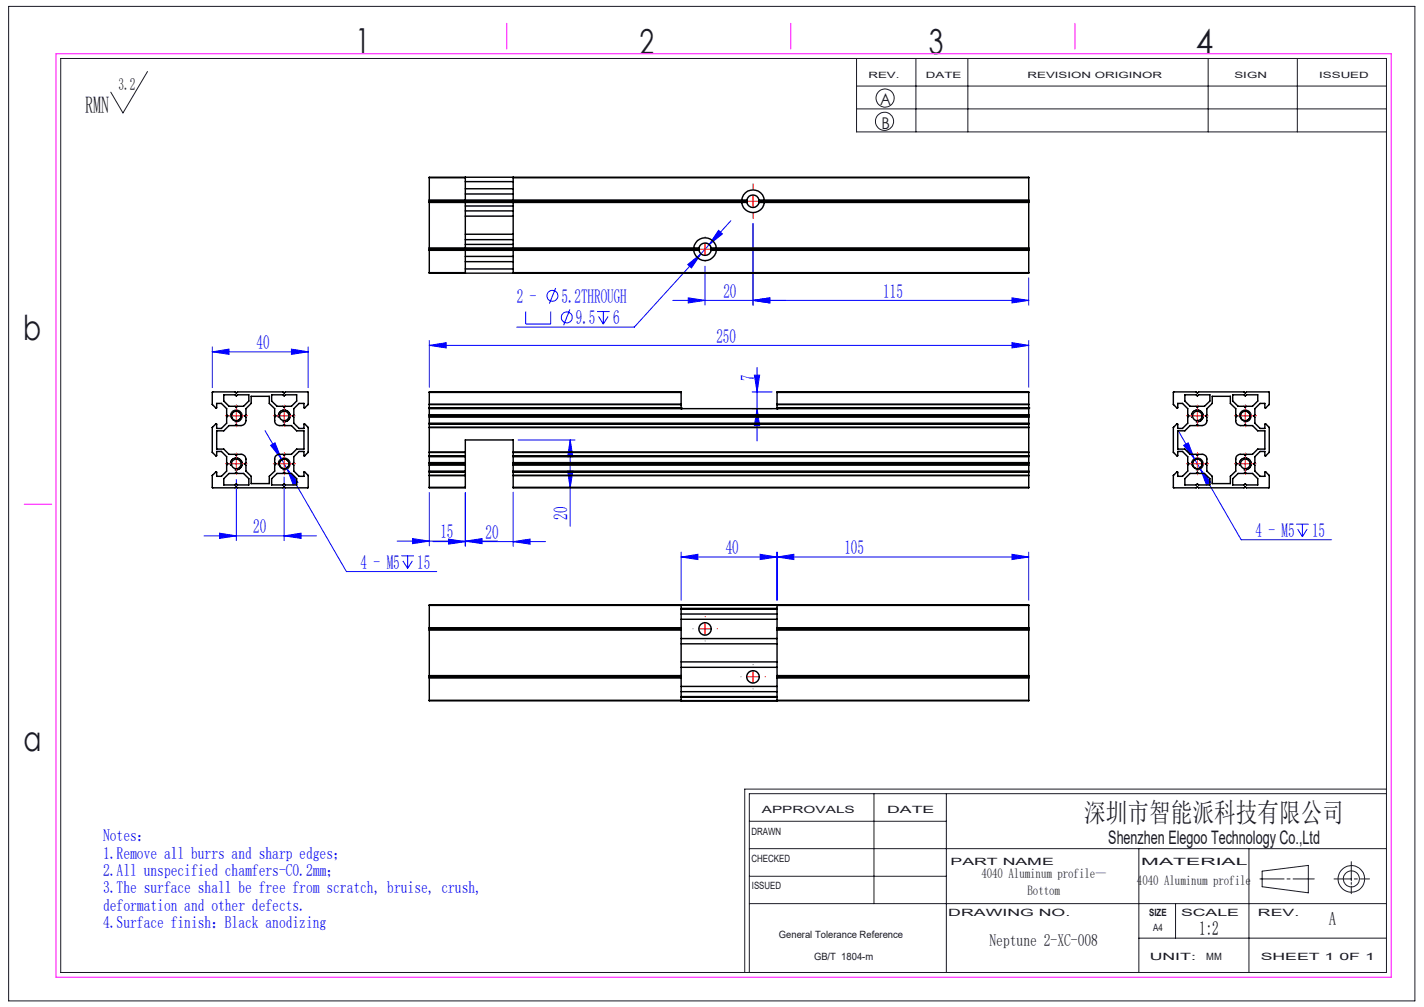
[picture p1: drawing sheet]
<svg xmlns="http://www.w3.org/2000/svg" width="297mm" height="210mm" viewBox="0 0 297 210" stroke-linecap="round" stroke-linejoin="round" font-family="sans-serif">
<g fill="none" stroke="#00f" stroke-width=".21">
<path d="M143.4 55.2l2.8-2.3-2 3zM146.2 52.9l-13.9 15.3h-24.5M147 55.5v8.1M147.1 50.7a1.24 1.24 0 0 1 1.1 .7M147.9 51l-1.7 1.9M149.9 48l.8 .8-2.8 2.2zM152.4 46l-4.5 5M157.1 46.6v17M214.6 58v5.6M44.3 73.4l3.5-.6v1.1zM44.3 72.3v8.5M44.3 73.4h20"/>
<path d="M60.8 72.8l3.5 .6-3.5 .5zM64.3 72.3v8.5M89.5 72l3.6-.5v1.1zM89.5 71v9.7M89.5 72h125.1M109.6 65v2.6h5.3v-2.6M115.9 60.1l-1.3 3.2M118.9 64.5l-1.4 3.3M124.5 65h2.6M124.8 66l1 1.6M125.8 65v2.6M126.8 66l-1 1.6"/>
<path d="M143.5 62.1l3.5 .5-3.5 .6zM157.1 62.6l3.4-.5v1.1zM157.3 78.2h1.1l-.5 3.5zM157.9 76.7v15.3M211.1 71.5l3.5 .5-3.5 .6zM211.1 62.1l3.5 .5-3.5 .6zM214.6 71v9.7M214.6 62.6h-74.3M55.3 89.8l16.9 29.4h18.9M56.4 92.9l1-.6 1.3 3.4zM59.3 99.5v13.2M59.9 97.8l2.2 2.8-.9 .5z"/>
<path d="M108.1 91.7h11.8M118.4 98.2h1.1l-.6 3.5zM118.9 91.7v18M118.9 91.7l.6 3.5h-1.1zM156.9 85.2h4.1M156.9 81.7h4.1M157.9 85.2l.5 3.6h-1.1zM245.7 89.8l3.4 5.9M246.9 92.9l.9-.6 1.3 3.4zM249.1 95.7l1.3 2.1M250.4 97.8l2.2 2.8-1 .5zM250.4 97.8l8.5 14.8h18.8"/>
<path d="M42.5 111.8h23.5M45.8 111.2l3.5 .6-3.5 .5zM49.3 100v12.7M59.3 111.8l3.5-.6v1.1zM82.8 112.8h21M83.7 115.9h2.6M84 117l1 1.5M85 115.9v2.6M86 117l-1 1.5M86 112.3l3.5 .5-3.5 .6zM89.5 102.7v11.1M90.3 113h23.5"/>
<path d="M93.6 112.4l3.4 .6-3.4 .5zM97 112.8l3.5-.5v1.1zM97 102.7v11.2M107 113l3.6-.6v1.1zM107 102.6v11.3M142.1 116.2l3.5-.6v1.1zM142.1 115.1v10.1M142.1 116.2h72.5M158.5 115.6l3.6 .6-3.6 .5zM162.1 116.2l3.5-.6v1.1zM162.1 115.1v10.1M211.1 115.6l3.5 .6-3.5 .5z"/>
<path d="M214.6 115.1v10.1M270.3 109.3h2.6M270.7 110.3l.9 1.6M271.6 109.3v2.6M272.6 110.3l-1 1.6"/>
<circle cx="115.2" cy="61.7" r="1.13"/>
<circle cx="118.2" cy="66.2" r="1.15"/>
</g>
<g fill="none" stroke="#191924" stroke-width=".21">
<path d="M1.8 1.3h293.3v207.4h-293.3zM12.7 12.2h276.5v190.6h-276.5zM30.8 14.9l-5.2 8.7-2.5-4.4M178.6 12.2v15.3h110.6M178.6 17.9h110.6M191 12.2v15.3M201.9 12.2v15.3M252 12.2v15.3M270.6 12.2v15.3M178.6 22.7h110.6M156.3 177h132.9M156.3 171.3h41.1"/>
<path d="M182.3 165.5v22.9M197.4 165.5v37.3M237.5 177v25.8M260.5 177v25.8M281.8 179.7v4M289.2 165.5h-132.9v37.3M289.2 164.6h-133.9v38.2M156.3 188.4h132.9M156.3 182.7h41.1M237.5 195.6h51.7M245.2 188.4v7.2M262.8 183.3h5"/>
<path d="M263.2 181.7l9.7-1.2v5.7l-9.7-1.3zM268.4 183.3h.7M269.7 183.3h4.4M278.2 183.3h3.6M281.8 184v.4M281.8 184.8v1.6M282.5 183.3h.6M283.7 183.3h1.9"/>
<circle cx="184.5" cy="25.3" r="1.9"/>
<circle cx="184.6" cy="20.4" r="1.89"/>
<circle cx="281.9" cy="183.3" r="1.68"/>
<circle cx="281.9" cy="183.3" r="2.77"/>
</g>
<path d="M48.1 97.1a1.25 1.25 0 0 1 1.1-1.6 1.25 1.25 0 0 1 1.3 1.4 1.25 1.25 0 0 1-1.5 1.1M48.1 87.1a1.25 1.25 0 0 1 1.1-1.6 1.25 1.25 0 0 1 1.3 1.3 1.25 1.25 0 0 1-1.5 1.1M58.1 87.1a1.26 1.26 0 0 1 1.1-1.6 1.26 1.26 0 0 1 1.3 1.3 1.26 1.26 0 0 1-1.6 1.1M58.1 97.1a1.26 1.26 0 0 1 1.1-1.6 1.26 1.26 0 0 1 1.3 1.4 1.26 1.26 0 0 1-1.6 1.1M248.5 87.1a1.25 1.25 0 0 1 1.1-1.6 1.25 1.25 0 0 1 1.4 1.3 1.25 1.25 0 0 1-1.6 1.1M248.5 97.1a1.25 1.25 0 0 1 1.1-1.6 1.25 1.25 0 0 1 1.4 1.4 1.25 1.25 0 0 1-1.6 1.1M258.5 97.1a1.26 1.26 0 0 1 1.1-1.6 1.26 1.26 0 0 1 1.4 1.4 1.26 1.26 0 0 1-1.6 1.1M258.5 87.1a1.26 1.26 0 0 1 1.1-1.6 1.26 1.26 0 0 1 1.4 1.3 1.26 1.26 0 0 1-1.6 1.1" fill="none" stroke="#000" stroke-width=".21"/>
<path d="M11.7 11.2h278.5v192.6h-278.5zM105.7 4.9v5.3M164.9 4.9v5.3M224.2 4.9v5.3M5 105.2h5.8" fill="none" stroke="#f0f" stroke-width=".21"/>
<g fill="none" stroke="#f00" stroke-width=".21" stroke-dasharray="30.5 1.3 1.3 1.3">
<path d="M157.1 39.5v-1.2M144.6 52h-.1M147.1 49.5v-.1M147.1 54.5h.1M149.6 52h.1M154.6 42h-1.2M157.1 44.5v1.1M159.6 42h1.1M48 96.7h-1M48 86.7h-1M49.3 95.5v-1M49.3 98v1"/>
<path d="M49.3 85.5v-1.1M49.3 88v1M50.5 96.7h1M50.5 86.7h1.1M58 96.7h-1M58 86.7h-1M59.3 95.5v-1.1M59.3 98v1M59.3 85.5v-1M59.3 88v1M60.5 96.7h1.1M60.5 86.7h1"/>
<path d="M248.5 96.7h-1.1M248.5 86.7h-1M249.7 95.5v-1.1M249.7 98v1M249.7 85.5v-1M249.7 88v1M251 96.7h1M251 86.7h1M258.5 96.7h-1M258.5 86.7h-1.1M259.7 95.5v-1M259.7 98v1"/>
<path d="M259.7 85.5v-1.1M259.7 88v1M261 96.7h1M261 86.7h1M144.6 131.1h-.1M147.1 128.6h.1M147.1 133.6v.1M149.6 131.1h.1M157.1 138.6h.1M154.6 141.1h-.1M157.1 143.6v.1M159.6 141.1h.1"/>
</g>
<g fill="none" stroke="#f00" stroke-width=".21">
<path d="M145.8 52h2.5M147 50.7v2.5M155.8 42h2.5M157.1 40.7v2.5M48 96.7h2.5M48 86.7h2.5M49.3 85.5v2.5M49.3 95.5v2.5M58 96.7h2.5M58 86.7h2.5M59.3 85.5v2.5M59.3 95.5v2.5"/>
<path d="M248.5 96.7h2.5M248.5 86.7h2.5M249.7 85.5v2.5M249.7 95.5v2.5M258.5 96.7h2.5M258.5 86.7h2.5M259.7 85.5v2.5M259.7 95.5v2.5M145.8 131.2h2.5M147 129.9v2.5M157.1 139.9v2.5M155.8 141.1h2.5"/>
</g>
<g fill="#00f">
<path d="M89.5 72l3.6-.5v1.1zM211.1 71.5l3.5 .5-3.5 .6zM86 112.3l3.5 .5-3.5 .6zM97 112.8l3.5-.5v1.1zM149.9 48l-2 3 2.8-2.2zM143.4 55.2l.8 .7 2-3zM246.9 92.9l2.2 2.8-1.3-3.4zM250.4 97.8l1.2 3.3 1-.5zM45.8 111.2l3.5 .6-3.5 .5zM59.3 111.8l3.5-.6v1.1zM56.4 92.9l2.3 2.8-1.3-3.4zM59.9 97.8l1.3 3.3 .9-.5z"/>
<path d="M143.5 62.1l3.5 .5-3.5 .6zM157.1 62.6l3.4-.5v1.1z"/>
<path d="M93.6 112.4l3.4 .6-3.4 .5zM107 113l3.6-.6v1.1z"/>
<path d="M44.3 73.4l3.5-.6v1.1zM60.8 72.8l3.5 .6-3.5 .5z"/>
<path d="M142.1 116.2l3.5-.6v1.1zM158.5 115.6l3.6 .6-3.6 .5zM162.1 116.2l3.5-.6v1.1zM211.1 115.6l3.5 .6-3.5 .5z"/>
<path d="M157.9 85.2l.5 3.6h-1.1zM157.3 78.2h1.1l-.5 3.5z"/>
<path d="M118.9 91.7l.6 3.5h-1.1zM118.4 98.2h1.1l-.6 3.5z"/>
<path d="M157.1 62.6l3.4-.5v1.1zM211.1 62.1l3.5 .5-3.5 .6z"/>
</g>
<g fill="none" stroke="#000" stroke-width=".3">
<path d="M89.5 37.1v-.1h125.1v.1M89.5 37.1v19.8M89.5 37.1h7.5M97 37v.1M97 37.1v19.8M97 37.9h10M97 39.4h10M107 37v.1M107 37.1v19.8M107 37.1h107.6M214.6 37.1v19.8M89.5 56.9v.1h125.1v-.1"/>
<path d="M89.5 56.9h7.5M89.5 52.2h56.3M89.5 52h56.2M89.5 51.7h56.3M89.5 42.2h66.3M89.5 42h66.3M89.5 41.7h66.3M97 56.9v.1M97 56.1h10M97 54.6h10M97 53.5h10M97 40.5h10"/>
<path d="M97 50h10M97 44h10M97 48.9h10M97 45.1h10M97 51h10M97 43h10M107 56.9v.1M107 56.9h107.6M145.7 52l.1 .2M145.8 52.2a1.31 1.31 0 0 0 1.3 1.1 1.31 1.31 0 0 0 1.2-1.1M145.8 51.7l-.1 .3M145.8 51.7a1.32 1.32 0 0 1 1.3-1 1.32 1.32 0 0 1 1.2 1"/>
<path d="M148.3 52v.2M148.3 51.7v.3M148.3 52.2h66.3M148.3 52h66.3M148.3 51.7h66.3M155.8 42v.2M155.8 42.2a1.29 1.29 0 0 0 1.3 1.1 1.29 1.29 0 0 0 1.2-1.1M155.8 41.7v.3M155.8 41.7a1.29 1.29 0 0 1 1.3-1 1.29 1.29 0 0 1 1.2 1M158.3 41.7l.1 .3M158.3 42.2h56.3M158.3 41.7h56.3"/>
<path d="M158.4 42l-.1 .2M158.4 42h56.2M44.3 81.7h4.7l.3 .3 .2-.3h9.5l.3 .3 .2-.3 4.8 .1v2.5l-.9 .8v-1h-1l-1.1 1.1v1.3l-.3 .2 .3 .3v1.3l1.1 1.1h1l.1-1 .8 .7v5.3l-.9 .7v-1h-1l-1.1 1.1v1.3l-.3 .2 .3 .3v1.2l1.1 1.1h1v-.9l.9 .7-.1 2.6h-4.7l-.2-.2-.3 .2h-9.5l-.2-.2-.3 .2h-4.7v-2.6l.8-.7 .1 .9h1l1.1-1.1v-1.2l.2-.3-.2-.2v-1.3l-1.1-1.1h-1l-.1 1-.8-.7v-5.3l.8-.7 .1 1h1l1.1-1.1v-1.3l.2-.3-.2-.2v-1.3l-1.1-1.1h-1v1l-.9-.8zM46.7 82.3h2.3l.3 .3 .2-.3h2.4v1.3l-1.1 1.1h-1.3l-.2 .3-.3-.3h-1.2l-1.1-1.1zM46.7 99.8l1.1-1.1h1.2l.3-.2 .2 .2h1.3l1.1 1.1v1.3h-2.4l-.2-.2-.3 .2h-2.3zM52.4 82.6h3.8v1.5l1.1 1.1v1.3l.2 .2-.2 .3v.7a1.02 1.02 0 0 0 1 1.1h.7l.3-.3 .2 .3h1.3l1.1 1h1.5v3.9h-1.5l-1.1 1h-1.3l-.2 .3-.3-.3h-.7a.96 .96 0 0 0-1 1v.8l.2 .2-.2 .3v1.2l-1.1 1.1v1.6h-3.8v-1.6l-1.1-1.1v-1.2l-.3-.3 .3-.2v-.8a1.02 1.02 0 0 0-1-1h-.8l-.2 .3-.3-.3h-1.2l-1.1-1h-1.5v-3.9h1.5l1.1-1h1.2l.3-.3a1.34 1.34 0 0 0 1.8-.2l.2-1.3-.3-.3 .3-.2v-1.3l1.1-1.1zM56.7 82.3h2.3l.3 .3 .2-.3h2.4v1.3l-1.1 1.1h-1.3l-.2 .3-.3-.3h-1.2l-1.1-1.1zM56.7 99.8l1.1-1.1h1.2l.3-.2 .2 .2h1.3l1.1 1.1v1.3h-2.4l-.2-.2-.3 .2h-2.3zM89.5 94.3v.1M89.5 99.1v.1M89.5 81.8v-.1h52.6v.1M89.5 84.3v.1"/>
<path d="M89.5 89.1v.1M89.5 85.1h.1M89.5 95.1h7.5h-7.5M89.5 98.4h.1M89.5 85.1h52.6M89.5 88.4h125.1M89.5 98.4h7.5M89.5 94.3h7.5M89.5 81.8v2.5M89.5 84.4v4.7M89.5 89.2v5.1M89.5 94.4v4.7"/>
<path d="M89.5 99.2v2.4M89.5 89.2h125.1M89.5 94.4h7.5M89.5 81.8h52.6M89.5 84.3h52.6M89.5 99.1h7.5M89.5 99.2h7.5M89.5 84.4h52.6M89.5 89.1h125.1M89.5 88.3h125.1M89.5 85.2h125.1M89.5 95.2h7.5"/>
<path d="M89.5 98.2h7.5M89.5 96.5h7.5M89.5 86.5h125.1M89.5 86.7h125.1M89.5 97h7.5M89.5 96.7h7.5M89.5 87h125.1M97 94.3v.1M97 99.1v.1M97 94.3v-2.6h10v2.6M97 94.4v4.7M97 99.2v2.4"/>
<path d="M107 94.3v.1M107 99.1v.1M107 98.4h.1M107 95.1h107.6M107 98.4h107.6M107 94.3h107.6M107 94.4v4.7M107 99.2v2.4M107 94.4h107.6M107 99.1h107.6M107 99.2h107.6M107 95.2h107.6"/>
<path d="M107 98.2h107.6M107 96.5h107.6M107 97h107.6M107 96.7h107.6M142.1 84.3v.1M142.1 85.1h.1M142.1 85.2h.1M142.1 81.8v2.5M142.1 84.4v.8M162.1 81.8v-.1h52.5v.1M162.1 84.3v.1M162.1 85.1h.1"/>
<path d="M162.1 85.2h.1M162.1 85.1h52.5M162.1 81.8h52.5M162.1 84.3h52.5M162.1 84.4h52.5M162.1 81.8v2.5M162.1 84.4v.8M214.6 89.1v.1M214.6 94.3v.1M214.6 99.1v.1M214.6 84.3v.1M214.6 98.4h.1"/>
<path d="M214.6 85.1h.1M214.6 81.8v2.5M214.6 84.4v4.7M214.6 89.2v5.1M214.6 94.4v4.7M214.6 99.2v2.4M244.8 81.8l4.7-.1 .2 .3 .3-.3h9.5l.2 .3 .3-.3 4.7 .1v2.5l-.8 .8-.1-1h-1l-1.1 1.1v1.3l-.2 .2 .2 .3v1.3l1.1 1.1h1l.1-1 .8 .7v5.3l-.8 .7-.1-1h-1l-1.1 1.1v1.3l-.2 .2 .2 .3v1.2l1.1 1.1h1l.1-.9 .8 .7v2.6h-4.7l-.3-.2-.2 .2h-9.5l-.3-.2-.2 .2h-4.7l-.1-2.6 .9-.7v.9h1l1.1-1.1v-1.2l.3-.3-.3-.2v-1.3l-1.1-1.1h-1v1l-.9-.7v-5.3l.8-.7 .1 1h1l1.1-1.1v-1.3l.3-.3-.3-.2v-1.3l-1.1-1.1h-1v1l-.9-.8zM247.1 82.3h2.4l.2 .3 .3-.3h2.3v1.3l-1.1 1.1h-1.2l-.3 .3-.2-.3h-1.3l-1.1-1.1zM248.2 98.7h1.3l.2-.2 .3 .2h1.2l1.1 1.1v1.3h-2.3l-.3-.2-.2 .2h-2.4v-1.3zM252.8 82.6h3.8v1.5l1.1 1.1v1.3l.3 .2-.3 .3v.7a1.02 1.02 0 0 0 1 1.1h.8l.2-.3 .3 .3h1.2l1.1 1h1.5v3.9h-1.5l-1.1 1h-1.2l-.3 .3-.2-.3h-.8a.96 .96 0 0 0-1 1v.8l.3 .2-.3 .3v1.2l-1.1 1.1v1.6h-3.8v-1.6l-1.1-1.1v-1.2l-.2-.3 .2-.2v-.8a.96 .96 0 0 0-1-1h-.7l-.3 .3-.2-.3h-1.3l-1.1-1h-1.5v-3.9h1.5l1.1-1h1.3l.2-.3a1.34 1.34 0 0 0 1.9-.2l.1-1.3-.2-.3 .2-.2v-1.3l1.1-1.1zM257.1 99.8l1.1-1.1h1.3l.2-.2 .3 .2h1.2l1.1 1.1v1.3h-2.3l-.3-.2-.2 .2h-2.4zM257.1 82.3h2.4l.2 .3 .3-.3h2.3v1.3l-1.1 1.1h-1.2l-.3 .3-.2-.3h-1.3l-1.1-1.1z"/>
<path d="M89.5 101.6v.1h7.5v-.1M89.5 101.6h7.5M107 101.6v.1h107.6v-.1M107 101.6h107.6M89.5 126.3v-.2h125.1v.2M89.5 126.3v19.7M89.5 126.3h52.6M89.5 130.9h52.6M89.5 131.2h52.6M89.5 131.4h52.6M142.1 126.1v.2M142.1 126.3v19.7"/>
<path d="M142.1 133.2h20M142.1 129.1h20M142.1 139.2h20M142.1 128h20M142.1 127.1h20M142.1 134.3h20M142.1 138h20M142.1 126.9h20M142.1 126.2h20M162.1 126.1v.2M162.1 126.3v19.7M162.1 126.3h52.5"/>
<path d="M162.1 130.9h52.5M162.1 131.2h52.5M162.1 131.4h52.5M214.6 126.3v19.7M89.5 146v.1h125.1v-.1M89.5 140.9h52.6M89.5 141.1h52.6M89.5 141.4h52.6M89.5 146h52.6M142.1 146v.1M142.1 143.1h20M142.1 144.2h20"/>
<path d="M142.1 145.3h20M142.1 145.4h20M142.1 146.1h20M162.1 146v.1M162.1 140.9h52.5M162.1 141.1h52.5M162.1 141.4h52.5M162.1 146h52.5"/>
<circle cx="147" cy="52" r="2.38"/>
<circle cx="157.1" cy="42" r="2.38"/>
<circle cx="49.3" cy="86.7" r="1"/>
<circle cx="49.3" cy="86.7" r="1.06"/>
<circle cx="49.3" cy="96.8" r="1"/>
<circle cx="59.3" cy="86.7" r="1"/>
<circle cx="59.3" cy="96.7" r="1.05"/>
<circle cx="59.3" cy="96.7" r="1.01"/>
<circle cx="249.7" cy="86.7" r="1"/>
<circle cx="249.7" cy="96.8" r="1"/>
<circle cx="249.7" cy="96.7" r="1.05"/>
<circle cx="259.7" cy="86.7" r="1.06"/>
<circle cx="259.7" cy="86.7" r="1.01"/>
<circle cx="259.7" cy="96.7" r="1.01"/>
<circle cx="147" cy="131.2" r="1.3"/>
<circle cx="157.1" cy="141.2" r="1.3"/>
</g>
<g font-size="7.2" fill="#191924">
<text x="74.1" y="11">1</text>
<text x="133.4" y="11.2">2</text>
<text x="193.7" y="11.3">3</text>
<text x="249.4" y="11.3">4</text>
<text x="4.8" y="70.9">b</text>
<text x="4.9" y="156.5">a</text>
</g>
<text font-size="5.6" fill="#191924" x="226.2" y="171.5">深圳市智能派科技有限公司</text>
<text font-size="4.9" fill="#191924" x="17.8" y="23.5">RMN</text>
<g font-size="4.1" fill="#00f">
<text x="107.8" y="63.1">2 -</text>
<text x="117.1" y="63.1">5.2THROUGH</text>
<text x="150.9" y="62">20</text>
<text x="184.2" y="62">115</text>
<text x="120.1" y="67.6">9.5</text>
<text x="127.9" y="67.6">6</text>
<text x="149.4" y="71.4">250</text>
<text x="53.5" y="72.8">40</text>
<text x="157.3" y="79.4" transform="rotate(-90 157.3 79.4)">7</text>
<text x="52.8" y="111.1">20</text>
<text x="91.9" y="112.2">15</text>
<text x="101.3" y="112.4">20</text>
<text x="118.4" y="108.4" transform="rotate(-90 118.4 108.4)">20</text>
<text x="261.8" y="112">4 - M5</text>
<text x="273.7" y="112">15</text>
<text x="75.2" y="118.6">4 - M5</text>
<text x="87" y="118.6">15</text>
<text x="151.4" y="115.6">40</text>
<text x="176.1" y="115.6">105</text>
</g>
<text font-size="4.1" x="250.1" y="194.9">1:2</text>
<g font-size="3.9" fill="#191924">
<text x="231.2" y="176">Shenzhen Elegoo Technology Co.,Ltd</text>
<text x="277.2" y="193">A</text>
</g>
<g font-size="3.5" fill="#191924">
<text x="24.7" y="18.7">3.2</text>
<text x="206.4" y="197.2">Neptune 2-XC-008</text>
</g>
<g font-size="3.5" fill="#00f">
<text x="21.5" y="175.4">Notes：</text>
<text x="21.5" y="179.1">1.Remove all burrs and sharp edges；</text>
<text x="21.5" y="182.7">2.All unspecified chamfers-C0.2mm；</text>
<text x="21.5" y="186.3">3.The surface shall be free from scratch, bruise, crush,</text>
<text x="21.5" y="190">deformation and other defects.</text>
<text x="21.5" y="193.6">4.Surface finish：Black anodizing</text>
</g>
<g font-size="3.4" fill="#191924">
<text x="183.6" y="22">A</text>
<text x="183.8" y="27">B</text>
</g>
<g font-size="2.8" fill="#191924">
<text x="204.7" y="183.1">4040 Aluminum profile—</text>
<text x="237.1" y="184.5">4040 Aluminum profile</text>
<text x="214.3" y="186.6">Bottom</text>
</g>
<g font-size="2.1" fill="#191924">
<text x="158.9" y="169.5">APPROVALS</text>
<text x="185" y="169.5">DATE</text>
<text x="156.7" y="174.2">DRAWN</text>
<text x="156.7" y="179.7">CHECKED</text>
<text x="156.8" y="185.4">ISSUED</text>
<text x="198.2" y="180.4">PART NAME</text>
<text x="238" y="180.4">MATERIAL</text>
<text x="197.8" y="191">DRAWING NO.</text>
<text x="239.7" y="191">SIZE</text>
<text x="246.3" y="191">SCALE</text>
<text x="262.4" y="191">REV.</text>
<text x="162.4" y="195.6">General Tolerance Reference</text>
<text x="240.5" y="194.1">A4</text>
<text x="169.8" y="200.2">GB/T 1804-m</text>
<text x="239.8" y="200.2">UNIT:</text>
<text x="251.6" y="200.2">MM</text>
<text x="262.9" y="200.2">SHEET 1 0F 1</text>
</g>
<g font-size="1.8" fill="#191924">
<text x="181.1" y="16.3">REV.</text>
<text x="193.1" y="16.3">DATE</text>
<text x="214.3" y="16.3">REVISION ORIGINOR</text>
<text x="257.5" y="16.3">SIGN</text>
<text x="275.1" y="16.3">ISSUED</text>
</g>
</svg>
